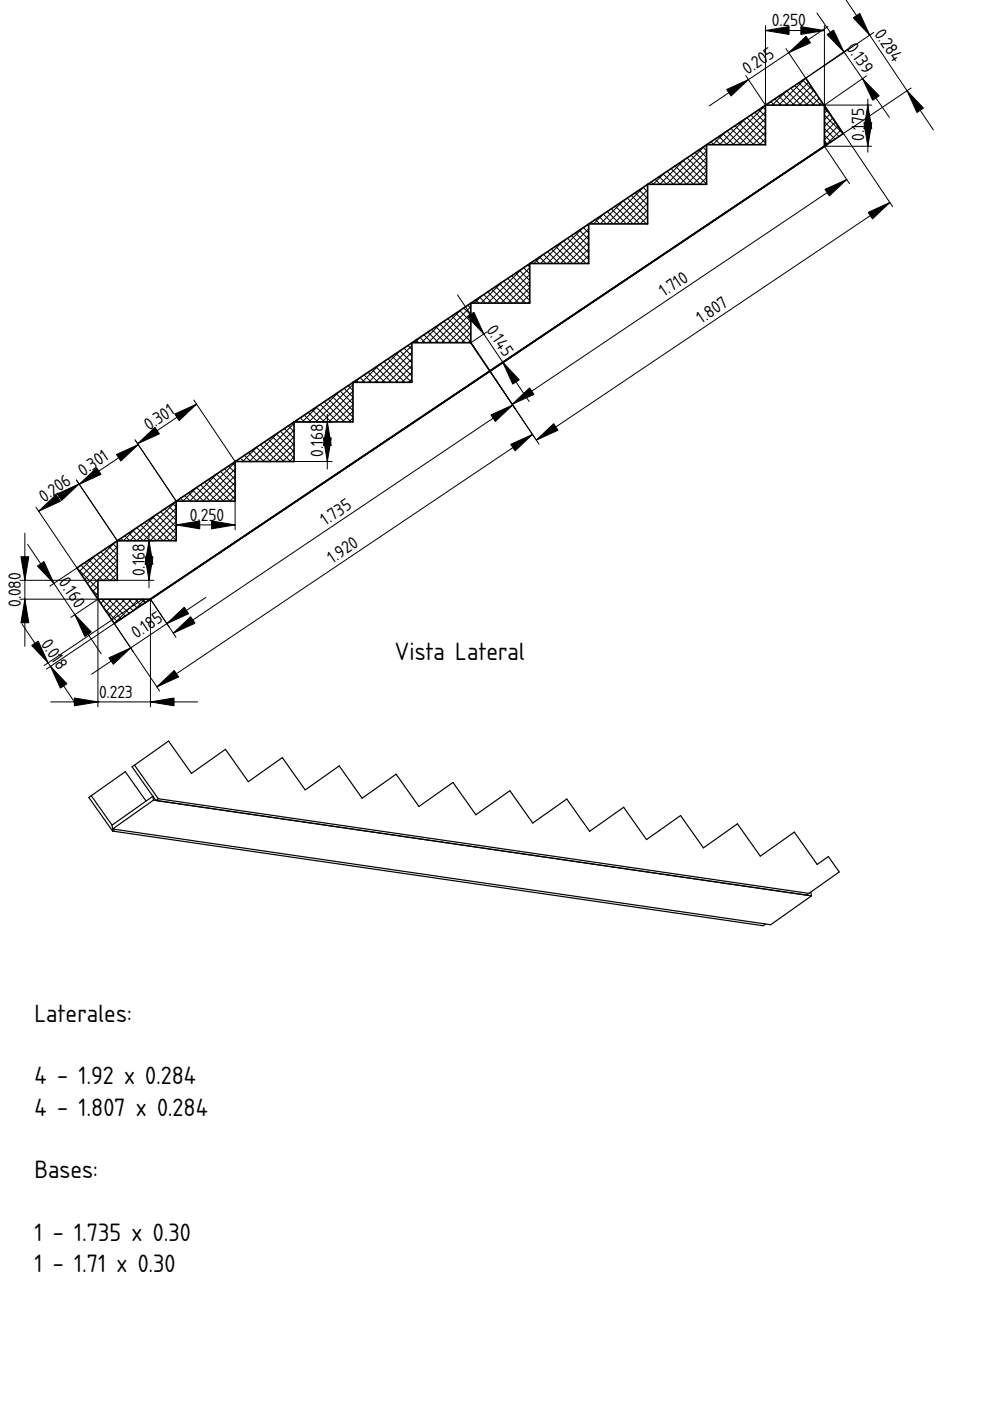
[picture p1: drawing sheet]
<svg xmlns="http://www.w3.org/2000/svg" width="210mm" height="297mm" viewBox="0 0 210 297" stroke-linecap="round" stroke-linejoin="round" font-family="sans-serif">
<g fill="none" stroke="#000" stroke-width=".21">
<path d="M166 19.8l10.2 10.3M166.7 19.4l-52.1 52.1M166.8 19.3l10.2 10.2M167.7 18.7l10.2 10.2M168.5 18.1l10.2 10.3M169.4 17.6l6.5 6.5M170.2 17l2.8 2.8M170.8 16.6l-51.9 52M171.4 17.5l-48.2 48.2M172 18.3l-44.5 44.5M172.6 19.1l-40.8 40.8M173.1 20l-37 37"/>
<path d="M136.4 39.7l10.2 10.3M136.5 39.6l-52.1 52.2M137.2 39.2l10.3 10.2M138.1 38.6l10.2 10.2M138.9 38l10.2 10.2M139.8 37.5l10.2 10.2M140.6 36.9l10.2 10.2M140.8 36.7l-52.1 52.2M141.5 36.3l10.2 10.2M142.3 35.7l10.2 10.3M144 34.6l10.2 10.2M144.8 34l10.3 10.3"/>
<path d="M145.1 33.8l-52.1 52.2M145.7 33.5l10.2 10.2M146.5 32.9l10.3 10.2M147.4 32.3l10.2 10.3M148.2 31.8l10.2 10.2M149.1 31.2l10.2 10.2M149.5 30.9l-52.2 52.2M149.9 30.6l10.2 10.3M150.8 30.1l10.2 10.2M151.6 29.5l10.2 10.2M152.4 28.9l10.3 10.3M153.3 28.4l10.2 10.2"/>
<path d="M153.8 28l-52.2 52.2M154.1 27.8l10.3 10.2M155 27.2l10.2 10.3M155.8 26.7l10.3 10.2M156.7 26.1l10.2 10.2M157.5 25.5l10.2 10.3M158.1 25.1l-52.2 52.2M158.4 25l10.2 10.2M159.2 24.4l10.2 10.2M160.1 23.8l10.2 10.2M160.9 23.3l10.2 10.2M161.7 22.7l10.3 10.2"/>
<path d="M162.4 22.2l-52.2 52.2-10.2-10.2M162.6 22.1l10.2 10.2M163.4 21.5l10.3 10.3M164.3 21l10.2 10.2M165.1 20.4l10.3 10.2M173.7 20.8l-33.3 33.3M174.3 21.7l-29.6 29.5M174.8 22.5l-25.8 25.8M175.4 23.4l-22.1 22-10.2-10.2M176 24.2l-18.3 18.3M176.5 25.1l-14.5 14.5M177.1 25.9l-10.8 10.8"/>
<path d="M177.7 26.8l-7.1 7M178.2 27.6l-3.3 3.3M106.4 59.9l-52.2 52.1M106.8 59.6l10.2 10.2M107.6 59l10.3 10.3M108.5 58.5l10.2 10.2M109.3 57.9l10.3 10.2M110.2 57.3l10.2 10.3M110.7 57l-52.2 52.1M111 56.8l10.2 10.2M111.9 56.2l10.2 10.2M112.7 55.6l10.2 10.3"/>
<path d="M113.6 55.1l10.2 10.2M114.4 54.5l10.2 10.2M115 54.1l-52.2 52.1M115.2 53.9l10.3 10.3M116.1 53.4l10.2 10.2M116.9 52.8l10.3 10.2M117.8 52.2l10.2 10.3M118.6 51.7l10.3 10.2M119.3 51.2l-52.1 52.1-10.3-10.2M119.5 51.1l10.2 10.2M120.3 50.5l10.2 10.2M121.2 50l10.2 10.2"/>
<path d="M122 49.4l10.2 10.2M122.9 48.8l10.2 10.2M123.6 48.3l-52.1 52.2M123.7 48.2l10.2 10.3M124.5 47.7l10.3 10.2M125.4 47.1l10.2 10.2M126.2 46.5l10.3 10.3M127.1 46l10.2 10.2M128.8 44.8l10.2 10.3M129.6 44.3l10.2 10.2M130.5 43.7l10.2 10.2M131.3 43.1l10.2 10.3"/>
<path d="M132.2 42.6l10.2 10.2M132.2 42.5l-52.1 52.2M133 42l10.2 10.2M133.8 41.4l10.3 10.3M134.7 40.9l10.2 10.2M135.5 40.3l10.3 10.2M138.2 55.6l-10.3-10.2-52.1 52.2M77.2 79.5l10.2 10.2M78 78.9l10.3 10.3M78.9 78.4l10.2 10.2M79.7 77.8l10.3 10.2M80.5 77.3l-52.1 52.1"/>
<path d="M80.6 77.2l10.2 10.3M81.4 76.7l10.3 10.2M82.3 76.1l10.2 10.2M83.1 75.5l10.2 10.2M84 75l10.2 10.2M85.7 73.8l10.2 10.2M86.5 73.2l10.2 10.3M87.3 72.7l10.3 10.2M88.2 72.1l10.2 10.2M89 71.5l10.3 10.3M89.1 71.5l-52.1 52.1M89.9 71l10.2 10.2"/>
<path d="M90.7 70.4l10.3 10.2M91.6 69.8l10.2 10.3M92.4 69.3l10.2 10.2M93.3 68.7l10.2 10.2M93.4 68.6l-52.1 52.1M94.1 68.1l10.2 10.3M95 67.6l10.2 10.2M95.8 67l10.2 10.2M96.6 66.4l10.3 10.3M97.5 65.9l10.2 10.2M97.5 74.4h.1M97.7 65.7l-52.1 52.1"/>
<path d="M98.3 65.3l10.3 10.2M99.2 64.7l10.2 10.3M100.9 63.6l10.2 10.2M101.7 63l10.2 10.2M102 62.8l-52.1 52.1M102.6 62.5l10.2 10.2M103.4 61.9l10.2 10.2M104.3 61.3l10.2 10.2M105.1 60.7l10.2 10.3M105.9 60.2l10.3 10.2M46.8 100l10.2 10.2M47.6 99.4l10.2 10.2"/>
<path d="M48.5 98.8l10.2 10.2M49.3 98.2l10.2 10.3M50.1 97.7l10.3 10.2M50.3 97.6l-29.5 29.5M51 97.1l10.2 10.2M51.8 96.5l10.3 10.3M52.7 96l10.2 10.2M53.5 95.4l10.3 10.2M54.4 94.8l10.2 10.3M54.6 94.7l-33.2 33.2M55.2 94.3l10.2 10.2M56.1 93.7l10.2 10.2"/>
<path d="M57.8 92.6l10.2 10.2M58.6 92l10.2 10.2M59 91.8l-37.1 37M59.4 91.4l10.3 10.3M60.3 90.9l10.2 10.2M61.1 90.3l10.3 10.2M62 89.7l10.2 10.3M62.8 89.2l10.3 10.2M63.3 88.9l-40.8 40.7M63.7 88.6l10.2 10.2M64.5 88l10.2 10.2M65.4 87.5l10.2 10.2"/>
<path d="M66.2 86.9l10.2 10.2M67.1 86.3l10.2 10.2M67.6 86l-44.5 44.5M67.9 85.7l10.2 10.3M68.7 85.2l10.3 10.2M69.6 84.6l10.2 10.2M70.4 84l10.3 10.3M71.3 83.5l10.2 10.2M71.9 83.1l-48.3 48.2M72.1 82.9l10.3 10.2M73 82.3l10.2 10.3M73.8 81.8l10.2 10.2"/>
<path d="M74.7 81.2l10.2 10.2M75.5 80.6l10.2 10.3M76.2 80.2l-52 52M76.4 80.1l10.2 10.2M95 84.6l-10.2-10.2-52.1 52.1M17.2 119.8l10.2 10.3M18 119.3l10.2 10.2M18.9 118.7l10.2 10.2M19.7 118.1l10.2 10.3M20.2 117.8l-3.4 3.4M20.6 117.6l10.2 10.2M21.4 117l10.2 10.2"/>
<path d="M22.2 116.4l10.3 10.3M23.1 115.9l10.2 10.2M23.9 115.3l10.3 10.2M24.5 114.9l-7.1 7.1M24.8 114.7l10.2 10.2M25.6 114.2l10.3 10.2M26.5 113.6l10.2 10.2M27.3 113l10.2 10.2M28.2 112.4l10.2 10.3M28.8 112l-10.8 10.9M29 111.9l10.2 10.2M29.9 111.3l10.2 10.2"/>
<path d="M30.7 110.7l10.2 10.3M31.5 110.2l10.3 10.2M32.4 109.6l10.2 10.2M33.1 109.1l-14.6 14.6M33.2 109l10.3 10.3M34.1 108.5l10.2 10.2M34.9 107.9l10.3 10.2M35.8 107.3l10.2 10.3M36.6 106.8l10.2 10.2M37.4 106.2l-18.3 18.4M37.5 106.2l10.2 10.2M38.3 105.6l10.2 10.3"/>
<path d="M39.2 105.1l10.2 10.2M40 104.5l10.2 10.2M40.8 103.9l10.3 10.3M41.7 103.4l10.2 10.2M41.7 103.3l-22 22.1M42.5 102.8l10.3 10.2M43.4 102.2l10.2 10.3M44.2 101.7l10.3 10.2M45.1 101.1l10.2 10.2M45.9 100.5l10.2 10.2M46 100.4l-25.8 25.8M16.3 120.4l10.3 10.2"/>
<path d="M19.2 124.7l6.5 6.5M22.1 129l2.8 2.8"/>
</g>
<path d="M24.9 114.6h12.5v-8.4h12.4v-8.3h12.5v-8.4h12.5v-8.4h12.5v-8.4h12.5v-8.4h12.5v-8.4h12.5v-8.4h12.5v-8.4h12.5v-8.4h12.5v-8.4h12.5v7.6l.5 .8-144.5 97.1-.5-.8 .5 .8 144.5-97.1-.5-.8v1.1l-142.9 96h-11.1v-4h4.1z" fill-rule="evenodd" fill="#fff"/>
<path d="M97.5 74.4h.1" fill="none" stroke="#000" stroke-width=".21"/>
<path d="M24.9 114.6h12.5v-8.4h12.4v-8.3h12.5v-8.4h12.5v-8.4h12.5v-8.4h12.5l4.1 6-72 48.3h-11.1v-4h4.1z" fill-rule="evenodd" fill="#fff"/>
<path d="M97.5 74.4h.1" fill="none" stroke="#000" stroke-width=".21"/>
<path d="M99.8 64.3h12.5v-8.4h12.5v-8.4h12.5v-8.4h12.5v-8.4h12.5v-8.4h12.5v8.7l-70.9 47.7-4.1-6z" fill-rule="evenodd" fill="#fff"/>
<path d="M174.8 31v-8.7h-12.5v8.4h-12.5v8.4h-12.5v8.4h-12.5v8.4h-12.5v8.4h-12.5v8.4M174.8 29.9l.5 .8M99.8 72.7h-12.5v8.4h-12.5v8.4h-12.5v8.4h-12.5v8.3h-12.4v8.4h-12.5v8.4h-4.1v4h11.1M99.8 72.7l4.1 6M103.9 78.7h.1M16.3 120.4l154.5-103.8 7.9 11.8-154.5 103.8zM30.3 127l.5 .8" fill="none" stroke="#000" stroke-width=".35"/>
<g fill="none" stroke="#000" stroke-width=".21">
<path d="M179.4 -.1l18.5 27.6M162.3 6.5h12.5M162.3 5.4v16.9l-4.2-6.3M166.6 10.3l4.2 6.3M173.2 2.8l15.4 22.1M174.8 5.4v16.9M175.5 5.6l-25.1 16.8M179.8 10.4l-9 6.2M183.7 16.1l-8.9 6.2M185.3 6.9l-14.5 9.7M193.2 18.7l-14.5 9.7M174.8 22.3h10"/>
<path d="M174.8 22.3l14.5 21.5M179.5 38.1l-70.9 47.6M184 21v11.3M184.8 31h-10l5.3 7.9M188.7 42.9l-75 50.4M97 62.5l15.2 22.6M97.5 74.4h.1M103.2 70.4l-3.4 2.3 14.5 21.5M107.3 76.4l-3.4 2.3M28.6 93.2l8.8 13v6.1M29.3 94.3l-12.5 8.4M41.1 84.8l8.7 13.1"/>
<path d="M41.7 85.7l-12.5 8.4M62.3 89.5h8.1M62.3 97.9h8.1M69.4 87.9v11.5M108.7 85.9l-72 48.3M112.9 92.1l-79.6 53.5M5.3 113v24M5.9 115.4l15.6 23.2M7.6 107.5l8.7 12.9-5.7 3.9M16.2 101.8l8.7 12.8M16.7 102.6l-8.5 5.8M24.9 114.6h7.7"/>
<path d="M31.6 113v11.6M37.4 111.3h12.4M49.8 106.2v6.1M4.2 123h16.6M4.2 127h16.6M4.6 132.2l11.7 17.4M20.8 127v22.9M20.8 127l-5.8 3.9M24.9 123h7.7M28.3 138.2l-4.1-6 9.6 14.3M30.3 127l-21 14.1M30.8 127.8l-21 14.1"/>
<path d="M37.3 135.1l-5.4-8.1v22.9M43.7 126.6l-24.3 16.3M10.8 148.8h31.1"/>
</g>
<g fill="#000" stroke="#000" stroke-width=".21">
<path d="M154.1 19l4.6-2.1-3.7 3.5zM162.3 6.5l5-.9v1.7zM167.2 11.2l3.7-3.5 .9 1.4zM169.8 5.6l5 .9-5 .8zM175.4 7.3l1.3-.9 2.2 4.6zM182.9 16.7l3.5 3.6-1.4 1zM180.9 3.8l1.4-1 2.1 4.7zM192.3 19.2l3.5 3.7-1.4 1zM174.9 40.2l4.6-2.1-3.7 3.4zM183.2 26h1.6l-.8 5zM184 22.3l.8 5h-1.6zM184.1 45l4.6-2.1-3.7 3.5z"/>
<path d="M99.1 67.1l1.4-.9 2.1 4.6zM106.6 76.8l3.5 3.7-1.4 .9zM29.2 94.1l3.7-3.5 .9 1.4zM24.7 96.4l4.6-2.1-3.7 3.5zM37.1 87.8l4.6-2.1-3.7 3.5zM69.4 89.5l.8 5h-1.6zM68.6 92.9h1.6l-.8 5zM108.6 85.7l3.7-3.5 .9 1.4zM104.1 88l4.6-2.1-3.7 3.5zM108.3 94.2l4.6-2.1-3.7 3.5zM113.7 93.3l3.7-3.5 .9 1.4zM8.2 108.4l3.7-3.5 .9 1.4z"/>
<path d="M12.1 104.7l4.6-2.1-3.6 3.5zM16.8 102.7l3.7-3.5 .9 1.4zM31.6 114.6l.8 5h-1.6zM37.4 111.3l5-.8v1.6zM44.9 110.5l4.9 .8-4.9 .8zM4.4 118h1.7l-.8 5zM5.3 127l.8 5h-1.7zM7.9 120l1.4-.9 2.1 4.6zM15.9 130.3l3.5 3.7-1.4 .9zM23.1 139.5l4.6-2.1-3.7 3.5zM30.8 118h1.6l-.8 5zM35.4 132.2l3.7-3.5 .9 1.4z"/>
<path d="M36.7 134.2l3.7-3.4 1 1.3zM6.7 136.9l1.4-1 2.1 4.6zM10.7 141.3l3.5 3.7-1.4 .9zM15.8 148l5 .8-5 .9zM31.9 148.8l5-.8v1.7zM33.3 145.6l3.6-3.4 1 1.3z"/>
</g>
<path d="M18.8 169.1l5.1 7.1 .5-.4-.5 .4 137.9 20.1 .5-.4-.5 .4-137.9-20.1-5.1-7.1 7.8-5.5 4.4 6.2 1.4-1-4.4-6.2 7.7-5.5 4.9 6.9 7.2-5.1 4.8 6.8 7.3-5.1 4.8 6.9 7.2-5.1 4.9 6.8 7.2-5.1 4.8 6.9 7.2-5.1 4.9 6.9 7.2-5.2 4.9 6.9 7.2-5.1 4.8 6.9 7.2-5.1 4.9 6.8 7.2-5.1 4.8 6.9 7.3-5.1 4.8 6.8 7.2-5.1 4.9 6.9 2.3-1.7 2.3 3.3-6 4.2 .2 .8-8.7 6.2-139.5-20.3-.1-.9-4.5-6.2z" fill-rule="evenodd" fill="#fff"/>
<path d="M98.4 176.7h.1" fill="none" stroke="#000" stroke-width=".21"/>
<path d="M28.5 162.2l7.2-5.1 4.9 6.9 7.2-5.1 4.8 6.8 7.3-5.1 4.8 6.9 7.2-5.1 4.9 6.8 7.2-5.1 4.8 6.9 7.2-5.1 4.9 6.9 7.2-5.2 4.9 6.9 7.2-5.1 4.8 6.9 7.2-5.1 4.9 6.8 7.2-5.1 4.8 6.9 7.3-5.1 4.8 6.8 7.2-5.1 4.9 6.9 2.3-1.7 2.3 3.3-6.4 4.5-137.9-20.1z" fill-rule="evenodd" fill="#fff"/>
<path d="M98.4 176.7h.1" fill="none" stroke="#000" stroke-width=".21"/>
<path d="M23.9 175.8l8.6-6.2 139.6 20.3-8.7 6.2z" fill-rule="evenodd" fill="#fff"/>
<path d="M98.4 176.7h.1" fill="none" stroke="#000" stroke-width=".21"/>
<g fill="#fff">
<path d="M19.3 168.7l7.3-5.1 4.4 6.2-7.2 5.1z" fill-rule="evenodd"/>
<path d="M33 169.7l.6-.4 137.9 20.1-.5 .4z" fill-rule="evenodd"/>
</g>
<path d="M98.4 176.7h.1" fill="none" stroke="#000" stroke-width=".21"/>
<g fill="#fff">
<path d="M23.8 174.9l8.6-6.1 .1 .8-8.6 6.2z" fill-rule="evenodd"/>
<path d="M28 162.6l.5-.4 5.1 7.1-.6 .4z" fill-rule="evenodd"/>
<path d="M32.4 168.8l.6 .9 138 20.1 .9-.7 .2 .8-139.6-20.3z" fill-rule="evenodd"/>
</g>
<path d="M98.4 176.7h.1" fill="none" stroke="#000" stroke-width=".21"/>
<g fill="none" stroke="#000" stroke-width=".25">
<path d="M19.3 168.7l4.5 6.2M23.9 176.2l137.9 20.1 .5-.4M23.9 175.8l139.5 20.3 8.7-6.2M24.4 175.8l-.5 .4M28.5 162.2l5.1 7.1M31 169.8l-4.4-6.2-7.8 5.5 5.1 7.1M32.4 168.8l-8.7 6.2 .2 .8M32.4 168.8l.1 .8M32.4 168.8h.1M32.5 169.6l-8.6 6.2M32.5 169.6l139.6 20.3M33.6 169.3l-.6 .4-5-7.1 7.7-5.5 4.9 6.9 7.2-5.1 4.8 6.8 7.3-5.1 4.8 6.9 7.2-5.1 4.9 6.8 7.2-5.1 4.8 6.9 7.2-5.1 4.9 6.9 7.2-5.2 4.9 6.9 7.2-5.1 4.8 6.9 7.2-5.1 4.9 6.8 7.2-5.1 4.8 6.9 7.3-5.1 4.8 6.8 7.2-5.1 4.9 6.9 2.3-1.7 2.3 3.3-6.9 4.9"/>
<path d="M33.6 169.3l137.9 20.1M171.9 189.1l.2 .8"/>
</g>
<g font-size="5">
<text x="83.7" y="140">Vista Lateral</text>
<text x="7.3" y="216.6">Laterales:</text>
<text x="7.3" y="229.9">4 - 1.92 x 0.284</text>
<text x="7.3" y="236.5">4 - 1.807 x 0.284</text>
<text x="7.3" y="249.8">Bases:</text>
<text x="7.3" y="263.1">1 - 1.735 x 0.30</text>
<text x="7.3" y="269.7">1 - 1.71 x 0.30</text>
</g>
<g font-size="3.5">
<text x="163.6" y="5.6">0.250</text>
<text x="179.3" y="10.1" transform="rotate(55 179.3 10.1)">0.139</text>
<text x="185.3" y="7.2" transform="rotate(56 185.3 7.2)">0.284</text>
<text x="158.5" y="16" transform="rotate(-34 158.5 16)">0.205</text>
<text x="183.2" y="29.8" transform="rotate(-90 183.2 29.8)">0.175</text>
<text x="140.8" y="63" transform="rotate(-34 140.8 63)">1.710</text>
<text x="103" y="70" transform="rotate(56 103 70)">0.145</text>
<text x="148.8" y="68.7" transform="rotate(-34 148.8 68.7)">1.807</text>
<text x="31.6" y="91.4" transform="rotate(-34 31.6 91.4)">0.301</text>
<text x="17.7" y="101.1" transform="rotate(-34 17.7 101.1)">0.301</text>
<text x="68.5" y="96.9" transform="rotate(-90 68.5 96.9)">0.168</text>
<text x="9.3" y="106.6" transform="rotate(-34 9.3 106.6)">0.206</text>
<text x="40.3" y="110.4">0.250</text>
<text x="69" y="111.5" transform="rotate(-34 69 111.5)">1.735</text>
<text x="70.5" y="119.6" transform="rotate(-34 70.5 119.6)">1.920</text>
<text x="4.4" y="123" transform="rotate(-90 4.4 123)">0</text>
<text x="12.3" y="123.5" transform="rotate(56 12.3 123.5)">0.160</text>
<text x="30.7" y="122.2" transform="rotate(-90 30.7 122.2)">0.168</text>
<text x="4.4" y="128.7" transform="rotate(-90 4.4 128.7)">0.</text>
<text x="4.4" y="126.4" transform="rotate(-90 4.4 126.4)">08</text>
<text x="8.6" y="136.6" transform="rotate(56 8.6 136.6)">0.018</text>
<text x="28.9" y="135.5" transform="rotate(-34 28.9 135.5)">0.185</text>
<text x="21" y="148">0.223</text>
</g>
</svg>
